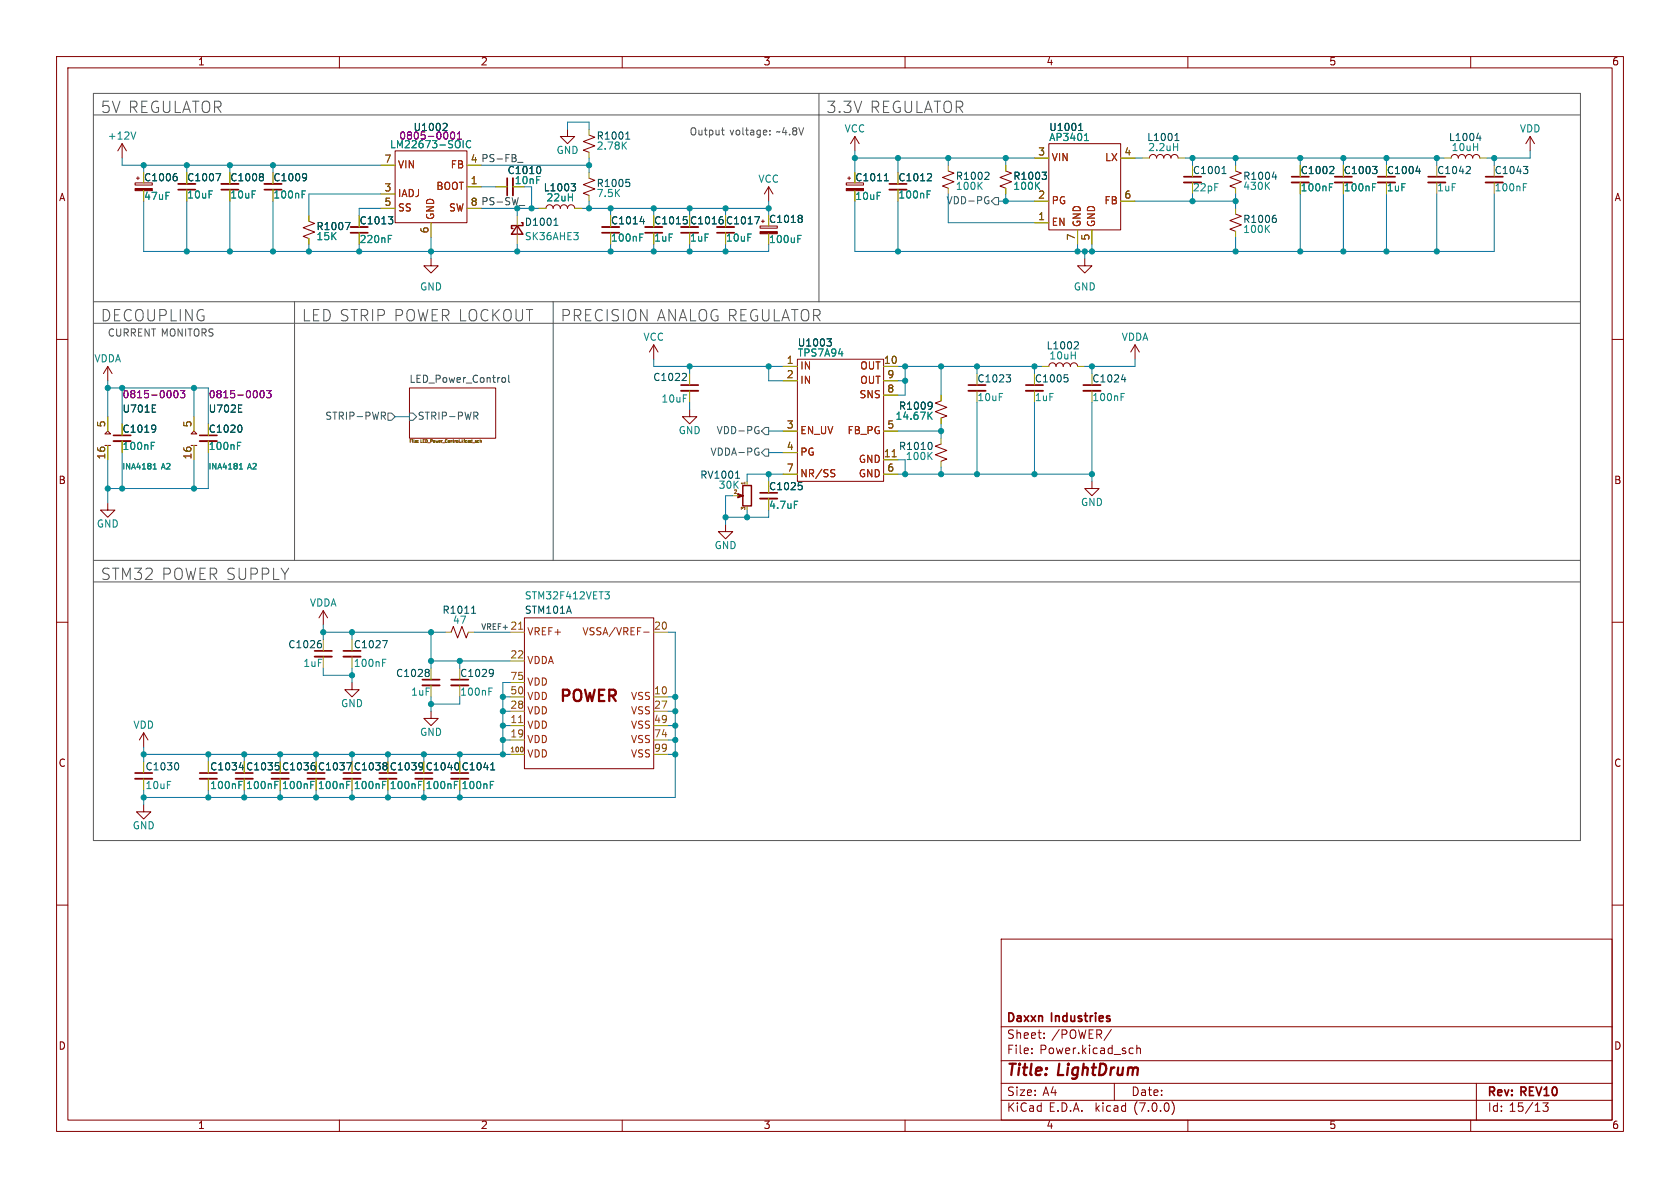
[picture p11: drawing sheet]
<svg xmlns="http://www.w3.org/2000/svg" width="297mm" height="210mm" viewBox="0 0 297 210" stroke-linecap="round" stroke-linejoin="round" font-family="sans-serif">
<g fill="none" stroke="#840000" stroke-width=".18">
<path d="M10 10h277v190h-277zM12 12h273v186h-273zM60 10v2M110 10v2M160 10v2M210 10v2M260 10v2M21.6 25.4l-.8 1.3M21.6 25.4v2.5M21.6 25.4l.8 1.3M23.9 32.3h3v.4h-3zM24.1 31.5h.5"/>
<path d="M24.4 31.2v.6M54.6 39.1l1 .4-2 .8 2 .7-2 .8 1 .4M69.8 26.7h12.7v12.7h-12.7zM91.4 39.9v1.5M96.5 36.8a.64 .64 0 0 1 .7-.6 .64 .64 0 0 1 .6 .6 .64 .64 0 0 1 .6-.6 .64 .64 0 0 1 .7 .6 .64 .64 0 0 1 .6-.6 .64 .64 0 0 1 .6 .6 .64 .64 0 0 1 .7-.6 .64 .64 0 0 1 .6 .6M100.3 22.9v1.2h1.3l-1.3 1.3-1.2-1.3h1.2M104.1 23.9l1.1 .4-2.1 .7 2.1 .8-2.1 .7 1 .4M104.1 31.5l1.1 .4-2.1 .7 2.1 .8-2.1 .8 1 .3M134.4 40h3v.3h-3zM134.6 39.1h.5M134.9 38.9v.5M135.9 33l-.8 1.3"/>
<path d="M135.9 33v2.6M135.9 33l.8 1.3M149.6 32.3h3.1v.4h-3.1zM149.9 31.5h.5M150.1 31.2v.6M151.1 24.1l-.7 1.3M151.1 24.1v2.6M151.1 24.1l.8 1.3M167.6 30.2l1.1 .4-2.1 .8 2.1 .7-2.1 .8 1 .4M177.8 30.2l1 .4-2 .8 2 .7-2 .8 1 .4M185.4 25.4h12.7v15.2h-12.7zM203.2 27.9a.64 .64 0 0 1 .6-.6 .64 .64 0 0 1 .7 .6 .64 .64 0 0 1 .6-.6 .64 .64 0 0 1 .6 .6 .64 .64 0 0 1 .7-.6 .64 .64 0 0 1 .6 .6 .64 .64 0 0 1 .6-.6 .64 .64 0 0 1 .7 .6"/>
<path d="M218.4 30.2l1.1 .4-2.1 .8 2.1 .7-2.1 .8 1 .4M218.4 37.8l1.1 .4-2.1 .8 2.1 .8-2.1 .7 1 .4M256.5 27.9a.64 .64 0 0 1 .7-.6 .64 .64 0 0 1 .6 .6 .64 .64 0 0 1 .6-.6 .64 .64 0 0 1 .7 .6 .64 .64 0 0 1 .6-.6 .64 .64 0 0 1 .6 .6 .64 .64 0 0 1 .7-.6 .64 .64 0 0 1 .6 .6M270.5 24.1l-.8 1.3M270.5 24.1v2.6M270.5 24.1l.8 1.3M10 60h2M76.2 45.7v1.3h1.3l-1.3 1.3-1.3-1.3h1.3M191.8 45.7v1.3h1.2l-1.2 1.3-1.3-1.3h1.3M285 60h2M18.5 78.7h1.1M19 76.2l.6 .5h-1.1z"/>
<path d="M19 64.8l-.7 1.2M19 64.8v2.5M19 64.8l.8 1.2M33.8 76.7l.5-.5 .5 .5zM33.8 78.7h1M115.6 61l-.8 1.2M115.6 61v2.5M115.6 61l.7 1.2M121.9 72.4v1.3h-1.3l1.3 1.2 1.3-1.2h-1.3M141 63.5h15.2v21.6h-15.2zM166.4 78.5l-1 .4 2 .7-2 .8 2 .8-1 .3M166.4 70.9l-1 .3 2 .8-2 .8 2 .7-1 .4"/>
<path d="M185.4 64.8a.64 .64 0 0 1 .7-.7 .64 .64 0 0 1 .6 .7 .64 .64 0 0 1 .6-.7 .64 .64 0 0 1 .7 .7 .64 .64 0 0 1 .6-.7 .64 .64 0 0 1 .6 .7 .64 .64 0 0 1 .7-.7 .64 .64 0 0 1 .6 .7M200.7 61l-.8 1.2M200.7 61v2.5M200.7 61l.7 1.2M19 88.9v1.3h1.3l-1.3 1.2-1.2-1.2h1.2M128.3 92.7v1.3h-1.3l1.3 1.3 1.2-1.3h-1.2M193 85.1v1.3h-1.2l1.2 1.2 1.3-1.2h-1.3M10 110h2M57.1 108l-.7 1.2M57.1 108v2.5M57.1 108l.8 1.2M79.8 111.8l.3-1.1 .8 2.1 .8-2.1 .7 2.1 .4-1"/>
<path d="M92.7 109.2h22.9v26.7h-22.9zM285 110h2M25.4 129.5l-.8 1.3M25.4 129.5v2.6M25.4 129.5l.8 1.3M62.2 120.7v1.2h1.3l-1.3 1.3-1.2-1.3h1.2M76.2 125.7v1.3h1.3l-1.3 1.3-1.3-1.3h1.3M10 160h2M25.4 142.2v1.3h1.3l-1.3 1.3-1.3-1.3h1.3M285 160h2M177 166h108v32h-108zM60 198v2"/>
<path d="M110 198v2M160 198v2M177 194.5h108M177 191.5h108M177 187.5h108M177 181.5h108M182.4 186.1v.2M182.4 185.3v.2M184.6 183.4v.2M184.6 182.6v.2M196.5 182l-1.3 1.9M197 191.5v3"/>
<path d="M199.9 185.3h.4M200.3 186.2l-.4 .1M201 185.4l.2-.1h.3l.1 1M201 184.8v1.5M207.2 194.7a1.72 1.72 0 0 1 0 2.3M210 198v2M260 198v2M261 191.5v6.5M273.7 195l-.5 .5 .4 .2v.6l-.2 .2h-.4l-.2-.2"/>
</g>
<path d="M72.4 68.6h15.2v8.9h-15.2z" fill="#fff" stroke="#fff" stroke-width=".18"/>
<path d="M72.4 68.6h15.2v8.9h-15.2z" fill="none" stroke="#9b0000" stroke-width=".18"/>
<g fill="none" stroke="#345372" stroke-width=".18">
<path d="M174.5 34.8h.3M174.6 35.5h.2v.4l-.3 .1M175.3 35.6l.6-.7h.6v1.3h-.6zM67.4 72.9h.5l.2 .2-.1 .4h-.6M67.7 73.5l.4 .6M68.6 73h.6l.6 .7-.6 .6h-.6zM72.4 73h.6l.7 .7-.7 .6h-.6zM84.1 73.5l.4 .6M84.3 72.9l.2 .2-.1 .3-.1 .1M133.8 75.4l.3 .1M133.9 76.1h.3v.4l-.4 .2M133.9 79.9h.3v.5l-.3 .1"/>
<path d="M134 79.2l.1 .1M134.6 76.2l.7-.6h.6v1.2h-.6zM134.6 80l.7-.6h.6v1.2h-.6z"/>
</g>
<path d="M91.5 28.7h1M91.8 36.3h1M89 66.7l.3 .1 .1 .2-.1 .5-.3 .1M89.9 66.3v1.1l.2 .2" fill="none" stroke="#2d4364" stroke-width=".18"/>
<g fill="none" stroke="#725600" stroke-width=".18">
<path d="M72.7 77.7h-.2v.5M72.9 77.7h.1M73.2 77.7v.5M73.9 78.2h.1M73.9 77.9v.1M74.4 77.7v.5M75 77.7h-.2v.5M75.5 77.9v-.2h-.2v.5M76.4 77.9v-.2h-.3v.5M79 77.8l-.2-.1-.1 .2M80.1 77.7v.5M81.2 77.7v.5"/>
<path d="M81.7 77.7v.5M82.1 77.7h.1M83.4 77.7v.5M84.5 78.2h.1M84.5 77.9v.3M84.5 78.2h.2M84.5 77.9h.1M84.5 77.9h.2M84.9 77.7v.5M84.9 77.9h.2v.3M84.9 77.9h.1"/>
</g>
<g fill="none" stroke="#840000" stroke-width=".33">
<path d="M31.5 32.5h3M39.1 32.5h3.1M46.7 32.5h3.1M90.7 31.5v3M157.2 33.5h3.1M209.3 32.3h3M228.3 32.3h3.1M236 32.3h3M243.6 32.3h3M252.5 32.3h3M262.6 32.3h3.1M62 40.1h3"/>
<path d="M106.4 40.1h3.1M114 40.1h3.1M120.4 40.1h3M126.7 40.1h3.1M20.1 78h3M35.3 78h3.1M120.4 69.1h3M171.2 69.1h3M181.4 69.1h3M191.5 69.1h3.1M134.4 88.1h3M55.6 116.1h3.1"/>
<path d="M60.7 116.1h3.1M23.9 137.7h3M35.3 137.7h3.1M41.7 137.7h3M48 137.7h3.1M54.4 137.7h3M60.7 137.7h3.1M67.1 137.7h3M73.4 137.7h3.1M74.7 121.2h3M79.8 137.7h3M79.8 121.2h3"/>
</g>
<g fill="none" stroke="#840000" stroke-width=".3">
<path d="M31.5 33.5h3M39.1 33.5h3.1M46.7 33.5h3.1M89.7 31.5v3M157.2 32.5h3.1M209.3 31.2h3M228.3 31.2h3.1M236 31.2h3M243.6 31.2h3M252.5 31.2h3M262.6 31.2h3.1M62 41.1h3"/>
<path d="M106.4 41.1h3.1M114 41.1h3.1M120.4 41.1h3M126.7 41.1h3.1M20.1 77h3M35.3 77h3.1M120.4 68.1h3M171.2 68.1h3M181.4 68.1h3M191.5 68.1h3.1M134.4 87.1h3M55.6 115.1h3.1"/>
<path d="M60.7 115.1h3.1M23.9 136.7h3M35.3 136.7h3.1M41.7 136.7h3M48 136.7h3.1M54.4 136.7h3M60.7 136.7h3.1M67.1 136.7h3M73.4 136.7h3.1M74.7 120.1h3M79.8 136.7h3M79.8 120.1h3"/>
</g>
<g fill="none" stroke="#005550" stroke-width=".18">
<path d="M31 30.7h.2M31.1 31.2l.2 .2v.3l-.2 .3M38.2 30.7h.8l-.5 1.3M46.3 30.7l.3 .2-.3 .3 .3 .3v.2l-.3 .3M54 30.7l.1 .1a1.07 1.07 0 0 1-.1 1M54.2 31.2l-.2 .3M61 39.3h.9l-.6 1.3M68.7 38.3h.7l-.4 .5M69.2 38.8l.2 .2v.3l-.2 .3M78.5 21.8l.4 .1 .1 .3-.7 .9h.7M95.4 29.5l.2 .4-.2 .7M97.9 39.8h.7"/>
<path d="M98.2 38.7l.1-.1v1.2M101 32.5h.8l-.5 .5M101.5 33l.3 .2v.3l-.3 .2M110.6 24.6h.7M110.7 31.7h.6M110.9 23.5l.1-.2v1.3M111.1 32.2l.2 .2v.3l-.2 .3M113.2 39.2h.7M113.8 38.7v.9M120.8 38.3h.6M121.3 38.8l.1 .1M121.4 39.5l-.1 .1"/>
<path d="M127.5 38.3h.2M127.6 38.8l.2 .1M127.8 39.5l-.2 .1M133.4 38.3h.9l-.6 1.3M141.6 38.1l.2 .2-.2 .3 .2 .2v.3l-.2 .2M156.3 32h.8M156.6 30.9l.1-.2v1.3M164.4 30.7l.3 .2-.1 .3-.7 .8h.8M174.6 30.4l.2 .3v.3l-.7 .7h.7M184.2 30.4h.8l-.4 .5M184.8 30.9l.2 .3v.3l-.2 .2M190.7 23.1h.7"/>
<path d="M190.8 22.1l.3-.3v1.3M207.7 24.9h.7M207.8 23.9l.3-.3v1.3M216 30.7h.8M216.3 29.6l.1-.2v1.3M224.9 31.3h.8M225.3 38.1h.2M225.4 38.5l.2 .3v.3l-.2 .2M225.5 30.9v.8M235.6 29.4l.2 .3-.1 .3-.7 .7h.8M242.6 29.4h.8l-.4 .5M243.2 29.9l.2 .2v.4l-.2 .2"/>
<path d="M250.3 30.3h.8M250.9 29.8v.9M259.7 29.4l.2 .3v.3l-.7 .7h.7M261 24.4h.8M261.7 24v.9M269.3 29.4h.8l-.4 .5M269.9 29.9l.2 .2v.4l-.2 .2M146.2 59.9h.8l-.5 .5M26.9 72.9h.6M26.9 71.6h.6M27.3 75.1l.2 .2a1.07 1.07 0 0 1-.2 1M27.5 75.7l-.2 .2"/>
<path d="M42.2 72.9h.6M42.2 71.6h.6M42.6 75.2l.2 .4-.2 .8M121.1 66l.3 .2-.1 .3-.7 .8h.8M146.7 60.4l.3 .2v.3l-.3 .3M164.5 71.1l.2 .1a1.07 1.07 0 0 1-.1 1M164.6 78.3l.2 .4-.2 .7M164.8 71.6l-.3 .3M177.9 66.3h.8l-.5 .4M178.4 66.7l.3 .3v.3l-.3 .2M188.2 66.3h.6M188.6 66.7l.2 .3v.3l-.2 .2"/>
<path d="M190.4 60.4l.3 .3-.1 .3-.7 .7h.8M198.3 67.1h.7M198.9 66.7v.8M130 84.5h.8M141.2 85.3h.6M141.6 85.8l.2 .2v.3l-.2 .3M56.5 113.2h.2M56.6 113.7l.2 .3v.3l-.2 .2M67.6 113.2h.9l-.6 1.3M75.6 118.3l.3 .3-.3 .3 .3 .2v.3l-.3 .2M83.4 108.4h.7M83.6 107.3l.1-.2v1.3"/>
<path d="M87 118.3l.2 .1a1.07 1.07 0 0 1-.2 1.1M87.2 118.9l-.2 .2M31.4 134.9l.2 .4-.2 .7M42.3 135.7h.8M42.9 135.3v.8M48.7 134.8h.6M49.1 135.3l.2 .1M49.3 136l-.2 .1M55.4 134.8h.2M55.5 135.3l.2 .1M55.7 136l-.2 .1M61.3 134.8h.8l-.5 1.3"/>
<path d="M68.2 134.8l.2 .2M68.4 135.3l-.2 .1 .2 .1M68.4 136l-.2 .1M74.5 134.8l.2 .2M74.7 135.8l-.1 .2M74.7 135.5l-.2 .1M80.9 134.9l.2 .2M81.1 135.9l-.2 .1M86.7 136.1h.8M87 135l.1-.2v1.3"/>
</g>
<g fill="none" stroke="#128875" stroke-width=".18">
<path d="M24 23.3l-.4 1.3M53.4 33.7h.6M81.9 24.9v1.2M83.2 25a.6 .6 0 0 0-.8 .4 .6 .6 0 0 0 .6 .7l.2-.1M110.2 25.6l.5 .8M110.7 25.1l-.7 .7M163.9 33.7h.6M191.7 24.9h.7M192 23.8l.1-.2v1.3M207.5 26h.7M208.2 25.4v1.2M235 32.5h.6"/>
<path d="M242.6 32.5h.6M269.3 32.5h.6M68.7 41.6h.6M113.1 41.4h.6M141 41.6h.6M26.7 78.2h.6M42 78.2h.6M164.2 73.4l.6 .7M164.8 72.9l-.7 .7M198.2 69.6h.6M27.1 82.9h.5M27.2 82.2l.2-.3v1"/>
<path d="M42.3 82.9h.6M42.4 82.2l.2-.3v1M140.4 88.6h.6M67.6 116.5h.6M106.9 104.6h.8l-.4 .5 .4 .1v.4l-.2 .3h-.4M42.2 138.1h.6M48.6 138.1h.6M54.9 138.1h.6M61.3 138.1h.6M67.6 138.1h.6M74 138.1h.6M80.3 138.1h.6"/>
<path d="M86.4 121.6h.6M86.7 138.1h.6"/>
</g>
<g fill="none" stroke="#a0a006" stroke-width=".18">
<path d="M25.4 33.7v1.9M54.6 38.1v1M67.3 34.3h2.5M67.3 29.2h2.5M67.3 36.8h2.5M76.2 39.4v2.5M82.5 33h2.6M82.5 29.2h2.6M82.5 36.8h2.6M87.6 33h2.1M91.4 38.1v1.8M95.2 36.8h1.3"/>
<path d="M101.6 36.8h1.3M104.1 22.9v1M104.1 26.9v1M104.1 30.5v1M104.1 34.5v1.1M151.1 33.7v1.9M167.6 29.2v1M167.6 33.3v1M177.8 29.2v1M177.8 33.3v1M182.9 27.9h2.5M182.9 39.4h2.5"/>
<path d="M182.9 35.6h2.5M198.1 27.9h2.6M198.1 35.6h2.6M201.9 27.9h1.3M208.3 27.9h1.2M218.4 29.2v1M218.4 33.3v1M218.4 36.8v1M255.3 27.9h1.2M261.6 27.9h1.3M54.6 42.2v1M63.5 41.1v2.1"/>
<path d="M91.4 41.4v1.8M135.9 41.3v1.9M190.5 40.6v2.6M193 40.6v2.6M218.4 40.9v1M19 73.7v2.5M19 78.7v2.6M34.3 73.7v2.5M34.3 78.7v2.6M121.9 66v2.1M121.9 69.1v2M138.4 64.8h2.6"/>
<path d="M138.4 67.3h2.6M138.4 76.2h2.6M156.2 64.8h2.5M156.2 67.3h2.5M156.2 76.2h2.5M156.2 69.9h2.5M166.4 69.9v1M166.4 73.9v1M166.4 77.5v1M172.7 69.1v2M182.9 69.1v2M184.1 64.8h1.3"/>
<path d="M190.5 64.8h1.3M193 69.1v2M129.5 87.6h1M132.1 85.1v.6M135.9 88.1v2.1M138.4 80h2.6M138.4 83.8h2.6M156.2 81.3h2.5M156.2 83.8h2.5M166.4 81.5v1.1M57.1 113v2.1M57.1 116.1v2"/>
<path d="M62.2 116.1v2M76.2 118.1v2M78.7 111.8h1.1M82.8 111.8h1M90.2 111.8h2.5M90.2 116.8h2.5M115.6 111.8h2.5M25.4 137.7v2M36.8 137.7v2M43.2 137.7v2M49.5 137.7v2M55.9 137.7v2"/>
<path d="M62.2 137.7v2M68.6 137.7v2M74.9 137.7v2M76.2 121.2v2M81.3 121.2v2M81.3 137.7v2M90.2 123.2h2.5M90.2 133.4h2.5M90.2 128.3h2.5M90.2 130.8h2.5M90.2 125.7h2.5M90.2 120.7h2.5"/>
<path d="M115.6 123.2h2.5M115.6 133.4h2.5M115.6 128.3h2.5M115.6 130.8h2.5M115.6 125.7h2.5"/>
</g>
<path d="M79.9 24.6a.72 .72 0 0 1 .2-1.3 .79 .79 0 0 1 0 1.3M80.9 23.7l.3-.4v1.3M30.9 69.1l.1-.1a.68 .68 0 0 1 .5 .7 .68 .68 0 0 1-.5 .6 .84 .84 0 0 1-.1-1.2zM31.9 69h.8l-.5 .5 .4 .2v.5l-.2 .1-.5-.1M46.1 69.2l.2-.2a.68 .68 0 0 1 .4 .7 .68 .68 0 0 1-.4 .6l-.2-.1-.1-.4zM47.1 69h.8l-.4 .5 .3 .2v.5l-.1 .1-.6-.1" fill="none" stroke="#840084" stroke-width=".18"/>
<g fill="#840000" stroke="#840000" stroke-width=".18">
<path d="M23.9 33.3h3v.4h-3z"/>
<path d="M134.4 40.9h3v.4h-3z"/>
<path d="M149.6 33.3h3.1v.4h-3.1z"/>
<path d="M130.4 87.2l1 .4h-.2h.2l-1 .4z"/>
</g>
<path d="M157.7 80.7h.7M91.7 111.2h.7M91.7 127.7h.7M92.5 132.2v.5" fill="none" stroke="#8c5a0a" stroke-width=".18"/>
<path d="M147.3 83.7l.3 .2-.3 .4M147.4 83l.2 .1M113.8 111.7h1" fill="none" stroke="#b02c04" stroke-width=".18"/>
<path d="M91.4 39.9l1.1 1.5h-2.1zM92.2 39.4h.3v.5h-2.1v.5h.3M131.3 85.8h1.5v3.6h-1.5z" fill="none" stroke="#840000" stroke-width=".25"/>
<g fill="none" stroke="#565656" stroke-width=".18">
<path d="M16.5 16.5h262.9v132.1h-262.9zM144.8 16.5v36.8M16.5 20.3h262.9M127.5 23h.5M127.8 23.8l.2 .1M136.1 23.7v.2M136.1 23.1v.1M16.5 57.2h262.9M16.5 53.3h262.9M52.1 53.3v45.8M97.8 53.3v45.8M16.5 99.1h262.9"/>
<path d="M16.5 102.9h262.9"/>
</g>
<g fill="none" stroke="#0a73a0" stroke-width=".18">
<path d="M21.6 27.9v1.3h45.7M25.4 29.2v1.3M25.4 35.6v8.9h110.5v-1.3M33 29.2v1.3M33 35.6v8.9M40.6 29.2v1.3M40.6 35.6v8.9M48.3 29.2v1.3M48.3 35.6v8.9M67.3 36.8h-3.8v1.3M67.3 34.3h-12.7v3.8M85.1 36.8h10.1"/>
<path d="M85.1 33h2.5M85.1 29.2h19M91.4 36.8v1.3M94 33v3.8M100.3 22.9v-1.3h3.8v1.3M102.9 36.8h33M104.1 27.9v2.6M104.1 35.6v1.2M107.9 36.8v1.3M115.6 36.8v1.3M121.9 36.8v1.3M128.3 36.8v1.3"/>
<path d="M135.9 35.6v2.5M151.1 27.9h31.8M151.1 26.7v3.8M158.7 27.9v2.6M158.7 35.6v8.9M167.6 27.9v1.3M167.6 34.3v5.1h15.3M176.5 35.6h6.4M177.8 27.9v1.3M177.8 34.3v1.3M200.7 27.9h1.2M200.7 35.6h17.7"/>
<path d="M209.5 27.9h45.8M210.8 27.9v1.3M210.8 34.3v1.3M218.4 27.9v1.3M218.4 34.3v2.5M229.9 27.9v1.3M229.9 34.3v10.2M237.5 27.9v1.3M237.5 34.3v10.2M245.1 27.9v1.3M245.1 34.3v10.2M254 27.9v1.3"/>
<path d="M254 34.3v10.2M264.2 27.9v1.3M264.2 34.3v10.2h-113.1v-8.9M270.5 26.7v1.2h-7.6M54.6 43.2v1.3M63.5 43.2v1.3M76.2 41.9v3.8M91.4 43.2v1.3M107.9 43.2v1.3M115.6 43.2v1.3M121.9 43.2v1.3M128.3 43.2v1.3"/>
<path d="M190.5 43.2v1.3M191.8 44.5v1.2M193 43.2v1.3M218.4 41.9v2.6M19 68.6h17.8v6.3M19 67.3v6.4M21.6 68.6v6.3M34.3 68.6v5.1M69.8 73.7h2.6M115.6 63.5v1.3h22.8M121.9 64.8v1.2M121.9 71.1v1.3"/>
<path d="M135.9 76.2h2.5M135.9 64.8v2.5h2.5M158.7 76.2h7.7M158.7 64.8h25.4M158.7 67.3h1.3M160 64.8v5.1h-1.3M166.4 64.8v5.1M166.4 74.9v2.6M172.7 64.8v1.2M172.7 71.1v12.7M182.9 64.8v1.2M182.9 71.1v12.7"/>
<path d="M193 64.8v1.2M193 71.1v14M200.7 63.5v1.3h-8.9M19 81.3v7.6M21.6 80v6.4M34.3 81.3v5.1M36.8 80v6.4h-17.8M129.5 87.6h-1.2v5.1M132.1 90.2v1.2M135.9 80h2.5M135.9 83.8v1.3M135.9 90.2v1.2h-7.6"/>
<path d="M138.4 83.8h-6.3v1.3M158.7 83.8h34.3M158.7 81.3h1.3v2.5M166.4 82.6v1.2M57.1 111.8h21.6M57.1 110.5v2.5M57.1 118.1v1.3h5.1M62.2 111.8v1.2M62.2 118.1v2.6M76.2 111.8v6.3M76.2 116.8h14M81.3 116.8v1.3"/>
<path d="M83.8 111.8h6.4M118.1 111.8h1.3v29.2h-94M25.4 133.4h64.8M25.4 132.1v2.5M25.4 139.7v2.5M36.8 133.4v1.2M36.8 139.7v1.3M43.2 133.4v1.2M43.2 139.7v1.3M49.5 133.4v1.2M49.5 139.7v1.3M55.9 133.4v1.2"/>
<path d="M55.9 139.7v1.3M62.2 133.4v1.2M62.2 139.7v1.3M68.6 133.4v1.2M68.6 139.7v1.3M74.9 133.4v1.2M74.9 139.7v1.3M76.2 123.2v2.5M81.3 123.2v1.3h-5.1M81.3 133.4v1.2M81.3 139.7v1.3M88.9 128.3h1.3"/>
<path d="M88.9 123.2h1.3M88.9 130.8h1.3M88.9 125.7h1.3M90.2 120.7h-1.3v12.7M118.1 128.3h1.3M118.1 123.2h1.3M118.1 130.8h1.3M118.1 133.4h1.3M118.1 125.7h1.3"/>
</g>
<g fill="#028f99" stroke="#028f99" stroke-width=".18">
<circle cx="34.3" cy="68.6" r=".46"/>
<circle cx="57.1" cy="111.8" r=".46"/>
<circle cx="34.3" cy="86.4" r=".46"/>
<circle cx="21.6" cy="86.4" r=".46"/>
<circle cx="19" cy="86.4" r=".46"/>
<circle cx="19" cy="68.6" r=".46"/>
<circle cx="21.6" cy="68.6" r=".46"/>
<circle cx="62.2" cy="111.8" r=".46"/>
<circle cx="62.2" cy="119.4" r=".46"/>
<circle cx="88.9" cy="125.7" r=".46"/>
<circle cx="76.2" cy="124.5" r=".46"/>
<circle cx="74.9" cy="133.4" r=".46"/>
<circle cx="68.6" cy="133.4" r=".46"/>
<circle cx="88.9" cy="130.8" r=".46"/>
<circle cx="76.2" cy="116.8" r=".46"/>
<circle cx="76.2" cy="111.8" r=".46"/>
<circle cx="81.3" cy="116.8" r=".46"/>
<circle cx="81.3" cy="133.4" r=".46"/>
<circle cx="88.9" cy="133.4" r=".46"/>
<circle cx="43.2" cy="141" r=".46"/>
<circle cx="36.8" cy="141" r=".46"/>
<circle cx="25.4" cy="133.4" r=".46"/>
<circle cx="25.4" cy="141" r=".46"/>
<circle cx="43.2" cy="133.4" r=".46"/>
<circle cx="36.8" cy="133.4" r=".46"/>
<circle cx="49.5" cy="133.4" r=".46"/>
<circle cx="49.5" cy="141" r=".46"/>
<circle cx="68.6" cy="141" r=".46"/>
<circle cx="74.9" cy="141" r=".46"/>
<circle cx="81.3" cy="141" r=".46"/>
<circle cx="88.9" cy="128.3" r=".46"/>
<circle cx="88.9" cy="123.2" r=".46"/>
<circle cx="119.4" cy="133.4" r=".46"/>
<circle cx="119.4" cy="130.8" r=".46"/>
<circle cx="119.4" cy="128.3" r=".46"/>
<circle cx="119.4" cy="125.7" r=".46"/>
<circle cx="119.4" cy="123.2" r=".46"/>
<circle cx="62.2" cy="141" r=".46"/>
<circle cx="55.9" cy="141" r=".46"/>
<circle cx="55.9" cy="133.4" r=".46"/>
<circle cx="62.2" cy="133.4" r=".46"/>
<circle cx="264.2" cy="27.9" r=".46"/>
<circle cx="237.5" cy="27.9" r=".46"/>
<circle cx="229.9" cy="27.9" r=".46"/>
<circle cx="237.5" cy="44.5" r=".46"/>
<circle cx="254" cy="44.5" r=".46"/>
<circle cx="245.1" cy="44.5" r=".46"/>
<circle cx="229.9" cy="44.5" r=".46"/>
<circle cx="245.1" cy="27.9" r=".46"/>
<circle cx="254" cy="27.9" r=".46"/>
<circle cx="160" cy="83.8" r=".46"/>
<circle cx="166.4" cy="83.8" r=".46"/>
<circle cx="166.4" cy="76.2" r=".46"/>
<circle cx="158.7" cy="27.9" r=".46"/>
<circle cx="167.6" cy="27.9" r=".46"/>
<circle cx="172.7" cy="83.8" r=".46"/>
<circle cx="182.9" cy="83.8" r=".46"/>
<circle cx="172.7" cy="64.8" r=".46"/>
<circle cx="166.4" cy="64.8" r=".46"/>
<circle cx="151.1" cy="27.9" r=".46"/>
<circle cx="210.8" cy="35.6" r=".46"/>
<circle cx="177.8" cy="27.9" r=".46"/>
<circle cx="210.8" cy="27.9" r=".46"/>
<circle cx="177.8" cy="35.6" r=".46"/>
<circle cx="193" cy="44.5" r=".46"/>
<circle cx="191.8" cy="44.5" r=".46"/>
<circle cx="218.4" cy="35.6" r=".46"/>
<circle cx="218.4" cy="27.9" r=".46"/>
<circle cx="193" cy="64.8" r=".46"/>
<circle cx="218.4" cy="44.5" r=".46"/>
<circle cx="190.5" cy="44.5" r=".46"/>
<circle cx="182.9" cy="64.8" r=".46"/>
<circle cx="193" cy="83.8" r=".46"/>
<circle cx="160" cy="64.8" r=".46"/>
<circle cx="158.7" cy="44.5" r=".46"/>
<circle cx="135.9" cy="83.8" r=".46"/>
<circle cx="121.9" cy="64.8" r=".46"/>
<circle cx="132.1" cy="91.4" r=".46"/>
<circle cx="128.3" cy="91.4" r=".46"/>
<circle cx="121.9" cy="44.5" r=".46"/>
<circle cx="160" cy="67.3" r=".46"/>
<circle cx="135.9" cy="64.8" r=".46"/>
<circle cx="63.5" cy="44.5" r=".46"/>
<circle cx="107.9" cy="44.5" r=".46"/>
<circle cx="115.6" cy="36.8" r=".46"/>
<circle cx="94" cy="36.8" r=".46"/>
<circle cx="104.1" cy="29.2" r=".46"/>
<circle cx="107.9" cy="36.8" r=".46"/>
<circle cx="91.4" cy="44.5" r=".46"/>
<circle cx="76.2" cy="44.5" r=".46"/>
<circle cx="54.6" cy="44.5" r=".46"/>
<circle cx="48.3" cy="29.2" r=".46"/>
<circle cx="115.6" cy="44.5" r=".46"/>
<circle cx="40.6" cy="44.5" r=".46"/>
<circle cx="33" cy="44.5" r=".46"/>
<circle cx="48.3" cy="44.5" r=".46"/>
<circle cx="25.4" cy="29.2" r=".46"/>
<circle cx="40.6" cy="29.2" r=".46"/>
<circle cx="33" cy="29.2" r=".46"/>
<circle cx="128.3" cy="44.5" r=".46"/>
<circle cx="104.1" cy="36.8" r=".46"/>
<circle cx="135.9" cy="36.8" r=".46"/>
<circle cx="128.3" cy="36.8" r=".46"/>
<circle cx="121.9" cy="36.8" r=".46"/>
</g>
<g font-size="2.8" fill="#565656">
<text x="17.8" y="20.3">5V REGULATOR</text>
<text x="146" y="20.3">3.3V REGULATOR</text>
<text x="17.8" y="57.2">DECOUPLING</text>
<text x="53.3" y="57.2">LED STRIP POWER LOCKOUT</text>
<text x="99.1" y="57.2">PRECISION ANALOG REGULATOR</text>
<text x="17.8" y="102.9">STM32 POWER SUPPLY</text>
</g>
<g font-size="2.8" fill="#840000">
<text x="98.7" y="124.7">POWER</text>
<text x="178" y="190.8">Title:</text>
<text x="187.1" y="190.8">LightDrum</text>
</g>
<g font-size="2.1" fill="#840000">
<text x="178" y="183.9">Sheet:</text>
<text x="178" y="181.1">Daxxn</text>
<text x="185.9" y="183.9">/POWER/</text>
<text x="186" y="181.1">Industries</text>
<text x="178" y="186.6">File:</text>
<text x="183.8" y="186.6">Power.kicad_sch</text>
<text x="178" y="196.8">KiCad</text>
<text x="178" y="194">Size:</text>
<text x="184.3" y="194">A4</text>
<text x="185.4" y="196.8">E.D.A.</text>
<text x="193.7" y="196.8">kicad</text>
<text x="200" y="194">Date:</text>
<text x="200.6" y="196.8">(7.0.0)</text>
<text x="263" y="194.2">Rev:</text>
<text x="263" y="196.8">Id: 15/13</text>
<text x="269" y="194.2">REV10</text>
</g>
<g font-size="1.8" fill="#840000">
<text x="35" y="11.8">1</text>
<text x="85" y="11.8">2</text>
<text x="135" y="11.8">3</text>
<text x="185" y="11.8">4</text>
<text x="235" y="11.8">5</text>
<text x="285" y="11.8">6</text>
<text x="10.4" y="35.8">A</text>
<text x="285.4" y="35.8">A</text>
<text x="10.3" y="85.8">B</text>
<text x="285.3" y="85.8">B</text>
<text x="10.3" y="135.8">C</text>
<text x="285.3" y="135.8">C</text>
<text x="10.3" y="185.8">D</text>
<text x="285.3" y="185.8">D</text>
<text x="35" y="199.8">1</text>
<text x="85" y="199.8">2</text>
<text x="135" y="199.8">3</text>
<text x="185" y="199.8">4</text>
<text x="235" y="199.8">5</text>
<text x="285" y="199.8">6</text>
</g>
<g font-size="1.8" fill="#840084">
<text x="73.1" y="23.4">U1002</text>
<text x="68.9" y="26.5">LM22673-SOIC</text>
<text x="70.5" y="25">0805-0001</text>
<text x="21.6" y="70.7">0815-0003</text>
<text x="36.8" y="70.7">0815-0003</text>
</g>
<g font-size="1.8" fill="#128875">
<text x="149.3" y="23.7">VCC</text>
<text x="185.4" y="23.4">U1001</text>
<text x="268.6" y="23.7">VDD</text>
<text x="19" y="25">+12V</text>
<text x="98.3" y="27.5">GND</text>
<text x="105.4" y="26.7">2.78K</text>
<text x="185.4" y="25.2">AP3401</text>
<text x="202.7" y="25.2">L1001</text>
<text x="202.9" y="27">2.2uH</text>
<text x="256.6" y="27">10uH</text>
<text x="25.4" y="35.6">47uF</text>
<text x="96.5" y="35.9">22uH</text>
<text x="105.4" y="35.1">7.5K</text>
<text x="134" y="32.6">VCC</text>
<text x="151.1" y="35.6">10uF</text>
<text x="168.9" y="33.8">100K</text>
<text x="179.1" y="33.8">100K</text>
<text x="210.8" y="34.1">22pF</text>
<text x="219.7" y="33.8">430K</text>
<text x="254" y="34.1">1uF</text>
<text x="264.2" y="34.1">100nF</text>
<text x="219.7" y="41.5">100K</text>
<text x="55.9" y="42.7">15K</text>
<text x="63.5" y="43.2">220nF</text>
<text x="92.7" y="42.7">SK36AHE3</text>
<text x="135.9" y="43.2">100uF</text>
<text x="74.2" y="51.6">GND</text>
<text x="189.8" y="51.6">GND</text>
<text x="16.6" y="64.3">VDDA</text>
<text x="113.7" y="60.5">VCC</text>
<text x="141" y="61.5">U1003</text>
<text x="141" y="63.3">TPS7A94</text>
<text x="185.4" y="63.8">10uH</text>
<text x="198.2" y="60.5">VDDA</text>
<text x="116.9" y="71.4">10uF</text>
<text x="172.7" y="71.2">10uF</text>
<text x="182.9" y="71.2">1uF</text>
<text x="193" y="71.2">100nF</text>
<text x="119.9" y="77">GND</text>
<text x="158.3" y="74.5">14.67K</text>
<text x="158.9" y="72.7">R1009</text>
<text x="160.1" y="81.6">100K</text>
<text x="127" y="86.7">30K</text>
<text x="191" y="89.7">GND</text>
<text x="17.1" y="93.5">GND</text>
<text x="135.9" y="90.2">4.7uF</text>
<text x="126.3" y="97.3">GND</text>
<text x="54.7" y="107.5">VDDA</text>
<text x="92.7" y="106.2">STM32F412VET3</text>
<text x="80" y="110.6">47</text>
<text x="53.6" y="118.2">1uF</text>
<text x="62.5" y="118.2">100nF</text>
<text x="60.2" y="125.3">GND</text>
<text x="72.6" y="123.3">1uF</text>
<text x="81.3" y="123.3">100nF</text>
<text x="23.5" y="129.1">VDD</text>
<text x="74.2" y="130.4">GND</text>
<text x="25.7" y="139.8">10uF</text>
<text x="37.1" y="139.8">100nF</text>
<text x="43.4" y="139.8">100nF</text>
<text x="49.8" y="139.8">100nF</text>
<text x="56.1" y="139.8">100nF</text>
<text x="62.5" y="139.8">100nF</text>
<text x="68.8" y="139.8">100nF</text>
<text x="75.2" y="139.8">100nF</text>
<text x="81.5" y="139.8">100nF</text>
<text x="23.4" y="146.9">GND</text>
</g>
<g font-size="1.8" fill="#8c5a0a">
<text x="67.9" y="29">7</text>
<text x="83.2" y="29">4</text>
<text x="183.5" y="27.7">3</text>
<text x="198.7" y="27.7">4</text>
<text x="67.9" y="34">3</text>
<text x="83.2" y="32.8">1</text>
<text x="183.5" y="35.3">2</text>
<text x="198.7" y="35.3">6</text>
<text x="67.9" y="36.6">5</text>
<text x="75.9" y="41.3" transform="rotate(-90 75.9 41.3)">6</text>
<text x="83.2" y="36.6">8</text>
<text x="183.5" y="39.1">1</text>
<text x="190.2" y="42.6" transform="rotate(-90 190.2 42.6)">7</text>
<text x="192.8" y="42.6" transform="rotate(-90 192.8 42.6)">5</text>
<text x="139" y="64.5">1</text>
<text x="156.2" y="64.5">10</text>
<text x="139" y="67.1">2</text>
<text x="156.8" y="69.6">8</text>
<text x="156.8" y="67.1">9</text>
<text x="18.8" y="75.6" transform="rotate(-90 18.8 75.6)">5</text>
<text x="34" y="75.6" transform="rotate(-90 34 75.6)">5</text>
<text x="139" y="75.9">3</text>
<text x="156.8" y="75.9">5</text>
<text x="18.8" y="81.3" transform="rotate(-90 18.8 81.3)">16</text>
<text x="34" y="81.3" transform="rotate(-90 34 81.3)">16</text>
<text x="139" y="79.8">4</text>
<text x="139" y="83.6">7</text>
<text x="156.2" y="81">11</text>
<text x="156.8" y="83.6">6</text>
<text x="90.2" y="111.5">21</text>
<text x="115.6" y="111.5">20</text>
<text x="90.2" y="116.6">22</text>
<text x="90.2" y="125.5">28</text>
<text x="90.2" y="122.9">50</text>
<text x="90.2" y="120.4">75</text>
<text x="115.6" y="122.9">10</text>
<text x="115.6" y="125.5">27</text>
<text x="90.2" y="128">11</text>
<text x="90.2" y="130.6">19</text>
<text x="115.6" y="128">49</text>
<text x="115.6" y="130.6">74</text>
<text x="115.6" y="133.1">99</text>
</g>
<g font-size="1.8" fill="#2d4364">
<text x="83.2" y="29">4 PS-FB_</text>
<text x="72.4" y="67.9">LED_Power_Control</text>
</g>
<g font-size="1.8" fill="#005550">
<text x="105.4" y="25">R1001</text>
<text x="256.1" y="25.2">L1004</text>
<text x="89.7" y="31.1">C1010</text>
<text x="96.1" y="34.1">L1003</text>
<text x="105.4" y="33.3">R1005</text>
<text x="168.9" y="32.1">R1002</text>
<text x="179.1" y="32.1">R1003</text>
<text x="210.8" y="31.1">C1001</text>
<text x="219.7" y="32.1">R1004</text>
<text x="254" y="31.1">C1042</text>
<text x="264.2" y="31.1">C1043</text>
<text x="55.9" y="41">R1007</text>
<text x="92.7" y="40.2">D1001</text>
<text x="128.3" y="39.9">C1017</text>
<text x="219.7" y="39.7">R1006</text>
<text x="185" y="62">L1002</text>
<text x="115.4" y="67.6">C1022</text>
<text x="172.7" y="67.9">C1023</text>
<text x="182.9" y="67.9">C1005</text>
<text x="193" y="67.9">C1024</text>
<text x="21.6" y="73.2">U701E</text>
<text x="36.8" y="73.2">U702E</text>
<text x="158.9" y="79.8">R1010</text>
<text x="123.7" y="84.9">RV1001</text>
<text x="78.2" y="108.8">R1011</text>
<text x="92.7" y="108.8">STM101A</text>
<text x="50.9" y="114.9">C1026</text>
<text x="62.5" y="114.9">C1027</text>
<text x="70" y="120">C1028</text>
<text x="81.3" y="120">C1029</text>
<text x="25.7" y="136.5">C1030</text>
<text x="56.1" y="136.5">C1037</text>
<text x="68.8" y="136.5">C1039</text>
</g>
<g font-size="1.8" fill="#565656">
<text x="121.9" y="24.1">Output</text>
<text x="129" y="24.1">voltage:</text>
<text x="137.4" y="24.1">~4.8V</text>
<text x="19" y="59.7">CURRENT MONITORS</text>
</g>
<g font-size="1.8" fill="#b02c04">
<text x="185.9" y="28.8">VIN</text>
<text x="195.2" y="28.8">LX</text>
<text x="70.4" y="35.1">IADJ</text>
<text x="70.4" y="30">VIN</text>
<text x="77" y="33.8">BOOT</text>
<text x="79.6" y="30">FB</text>
<text x="70.4" y="37.7">SS</text>
<text x="77" y="38.9" transform="rotate(-90 77 38.9)">GND</text>
<text x="79.3" y="37.7">SW</text>
<text x="185.9" y="40.2">EN</text>
<text x="185.9" y="36.4">PG</text>
<text x="191.3" y="40.1" transform="rotate(-90 191.3 40.1)">GND</text>
<text x="193.9" y="40.1" transform="rotate(-90 193.9 40.1)">GND</text>
<text x="195.1" y="36.4">FB</text>
<text x="141.5" y="65.6">IN</text>
<text x="151.9" y="65.6">OUT</text>
<text x="141.5" y="68.1">IN</text>
<text x="151.8" y="70.7">SNS</text>
<text x="151.9" y="68.1">OUT</text>
<text x="141.5" y="77">EN_UV</text>
<text x="149.7" y="77">FB_PG</text>
<text x="141.5" y="80.8">PG</text>
<text x="151.7" y="82.1">GND</text>
<text x="141.5" y="84.6">NR/SS</text>
<text x="151.7" y="84.6">GND</text>
<text x="93.2" y="112.6">VREF+</text>
<text x="102.8" y="112.6">VSSA/VREF-</text>
<text x="93.2" y="117.7">VDDA</text>
<text x="93.2" y="124">VDD</text>
<text x="93.2" y="121.5">VDD</text>
<text x="111.4" y="124">VSS</text>
<text x="93.2" y="129.1">VDD</text>
<text x="93.2" y="131.6">VDD</text>
<text x="93.2" y="126.6">VDD</text>
<text x="111.4" y="126.6">VSS</text>
<text x="111.4" y="129.1">VSS</text>
<text x="111.4" y="131.6">VSS</text>
<text x="93.2" y="134.2">VDD</text>
<text x="111.4" y="134.2">VSS</text>
</g>
<g font-size="1.8" fill="#a0a006">
<text x="25.4" y="32.3">C1006</text>
<text x="33" y="32.3">C1007</text>
<text x="33" y="35.4">10uF</text>
<text x="40.6" y="32.3">C1008</text>
<text x="40.6" y="35.4">10uF</text>
<text x="48.3" y="32.3">C1009</text>
<text x="48.3" y="35.4">100nF</text>
<text x="90.9" y="32.8">10nF</text>
<text x="151.1" y="32.3">C1011</text>
<text x="158.8" y="32.3">C1012</text>
<text x="158.8" y="35.4">100nF</text>
<text x="229.9" y="31.1">C1002</text>
<text x="229.9" y="34.1">100nF</text>
<text x="237.5" y="31.1">C1003</text>
<text x="237.5" y="34.1">100nF</text>
<text x="245.1" y="31.1">C1004</text>
<text x="245.1" y="34.1">1uF</text>
<text x="63.5" y="39.9">C1013</text>
<text x="108" y="39.9">C1014</text>
<text x="115.6" y="39.9">C1015</text>
<text x="121.9" y="39.9">C1016</text>
<text x="135.9" y="39.7">C1018</text>
<text x="108" y="43">100nF</text>
<text x="115.6" y="43">1uF</text>
<text x="121.9" y="43">1uF</text>
<text x="128.3" y="43">10uF</text>
<text x="21.6" y="76.8">C1019</text>
<text x="36.8" y="76.8">C1020</text>
<text x="21.6" y="79.8">100nF</text>
<text x="36.8" y="79.8">100nF</text>
<text x="135.9" y="86.9">C1025</text>
<text x="37.1" y="136.5">C1034</text>
<text x="43.4" y="136.5">C1035</text>
<text x="49.8" y="136.5">C1036</text>
<text x="62.5" y="136.5">C1038</text>
<text x="75.2" y="136.5">C1040</text>
<text x="81.5" y="136.5">C1041</text>
</g>
<text font-size="1.8" fill="#028f99" x="83.2" y="36.6">8 PS-SW_</text>
<g font-size="1.8" fill="#345372">
<text x="167.2" y="36.4">VDD-PG</text>
<text x="57.4" y="74.5">STRIP-PWR</text>
<text x="73.9" y="74.5">STRIP-PWR</text>
<text x="126.6" y="77">VDD-PG</text>
<text x="125.5" y="80.8">VDDA-PG</text>
</g>
<g font-size="1.4" fill="#128875">
<text x="21.6" y="83.2">INA4181</text>
<text x="28.5" y="83.2">A2</text>
<text x="36.8" y="83.2">INA4181</text>
<text x="43.8" y="83.2">A2</text>
</g>
<text font-size="1.4" fill="#2d4364" x="85.1" y="111.5">VREF+</text>
<text font-size="1.2" fill="#8c5a0a" x="90.1" y="133.1">100</text>
<g font-size=".9" fill="#8c5a0a">
<text x="129.6" y="87.4">2</text>
<text x="131.8" y="85.8" transform="rotate(-90 131.8 85.8)">1</text>
<text x="131.8" y="90.3" transform="rotate(-90 131.8 90.3)">3</text>
</g>
<g font-size=".7" fill="#725600">
<text x="72.4" y="78.6">File:</text>
<text x="74.6" y="78.6">LED_Power_Control.kicad_sch</text>
</g>
</svg>
